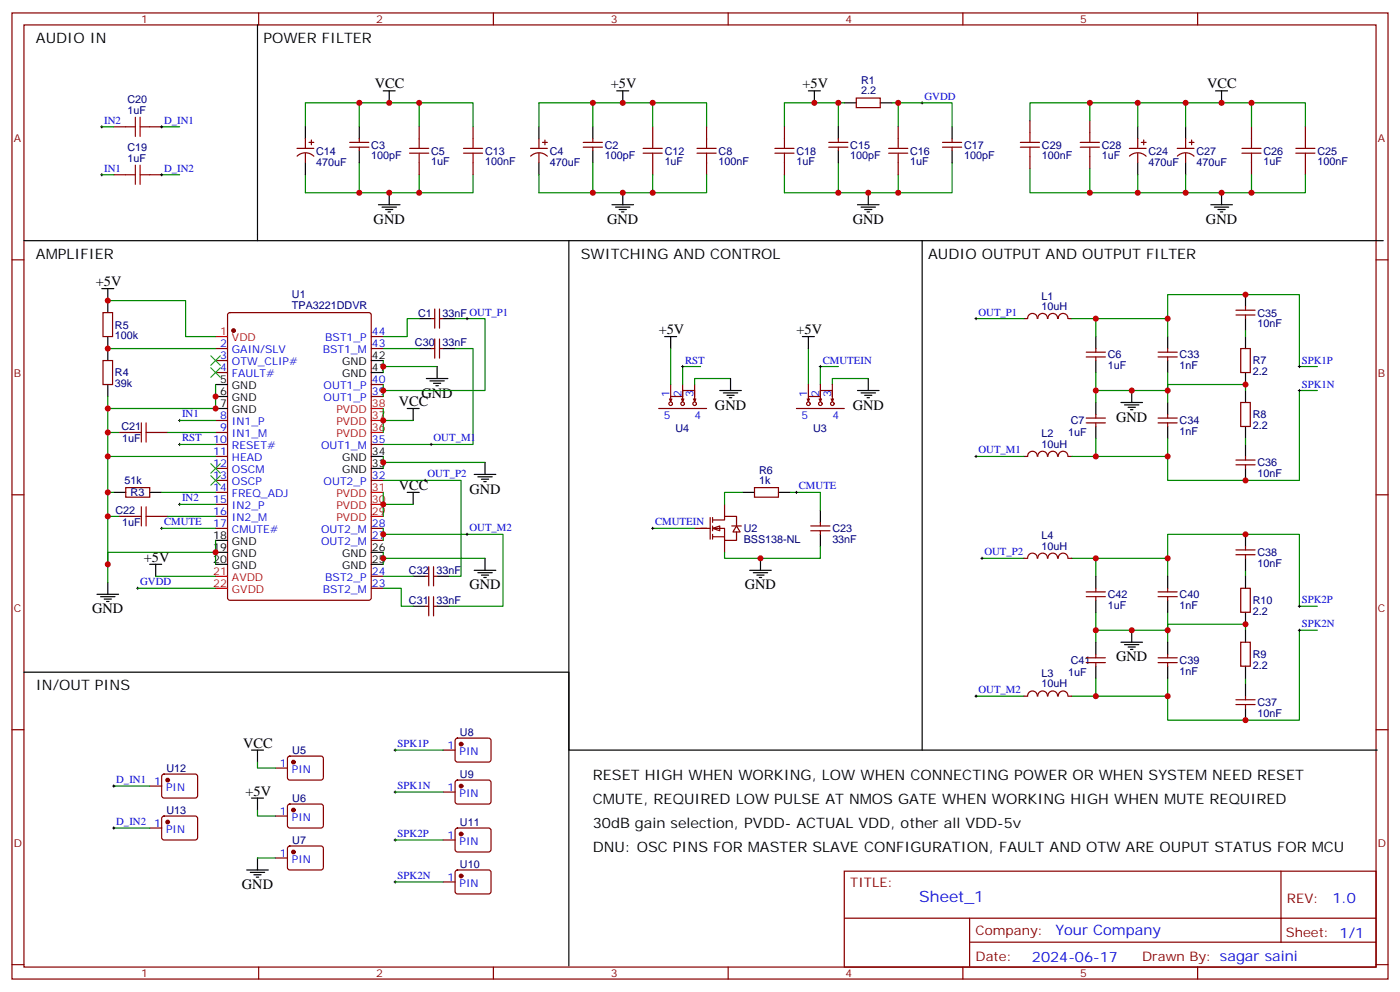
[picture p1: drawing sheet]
<svg xmlns="http://www.w3.org/2000/svg" width="412mm" height="292mm" viewBox="0 0 412 292" stroke-linecap="round" stroke-linejoin="round" font-family="sans-serif">
<g fill="none" stroke="#870000" stroke-width=".35">
<path d="M3.5 3.8h405.4v284.3h-405.4zM7.1 7.3h398.2v277.3h-398.2zM76.2 3.8v3.5M145.3 3.8v3.5M214.5 3.8v3.5M283.6 3.8v3.5M352.8 3.8v3.5M33.5 37.3h3.5M44.1 37.3h3.5M123.5 37.3v3.6M139.3 37.3v3.6M192.3 37.3v3.6"/>
<path d="M208.1 37.3v3.6M231.1 37.3v3.6M252.2 28.9h7.1v2.8h-7.1zM264.6 37.3v3.6M33.5 51.4h3.5M44.1 51.4h3.5M87.5 43.7h4.9M87.5 45.9a3.5 3.5 0 0 1 4.9 .1M90 40.9v2.8M90 45.1v2.8M91 41.9h1.4M91.7 41.2v1.4"/>
<path d="M103 41.9h5.7M103 43.3h5.7M105.8 40.9v1M105.8 43.3v1.1M123.5 47.9v3.5M139.3 47.9v3.5M156.3 43.7h4.9M156.3 45.9a3.5 3.5 0 0 1 4.9 .1M158.7 40.9v2.8M158.7 45.1v2.8M159.8 41.9h1.4M160.5 41.2v1.4"/>
<path d="M171.8 41.9h5.6M171.8 43.3h5.6M174.6 40.9v1M174.6 43.3v1.1M192.3 47.9v3.5M208.1 47.9v3.5M231.1 47.9v3.5M244.1 41.9h5.7M244.1 43.3h5.7M246.9 40.9v1M246.9 43.3v1.1M264.6 47.9v3.5"/>
<path d="M277.6 41.9h5.7M277.6 43.3h5.7M280.5 40.9v1M280.5 43.3v1.1M3.5 76.5h3.6M405.3 76.5h3.6M30.3 92h2.9v7.1h-2.9zM67.3 92.2l.4-.2h41l.6 .4 .1 83.6-.5 .6-41.2 .1-.6-.5-.1-83.5zM109.4 99.1h3.5M127 93.8h1.1M128.1 90.9v5.7M129.5 93.8h1"/>
<path d="M129.5 90.9v5.7M301.6 93.8h1.1M302.7 93.7a1.41 1.41 0 0 1 1.4-1.5 1.41 1.41 0 0 1 1.4 1.5M305.7 93.7a1.41 1.41 0 0 1 1.4-1.5 1.41 1.41 0 0 1 1.4 1.5M308.7 93.7a1.41 1.41 0 0 1 1.4-1.5 1.41 1.41 0 0 1 1.4 1.5M311.7 93.7a1.41 1.41 0 0 1 1.5-1.5 1.41 1.41 0 0 1 1.4 1.5M314.7 93.8h1M30.3 106.1h2.9v7.1h-2.9zM63.5 102.6h3.5M63.5 106.1h3.5M63.5 109.6h3.5M109.4 102.6h3.5"/>
<path d="M109.4 116.7h3.5M109.4 113.2h3.5M197.2 117.4l.4 .7M197.6 113.2v3.5M197.9 117.4l-.3 .7M200.7 117.4l.4 .7M201.1 113.2v3.5v-1.8h3.5v3.2l.4-.7M201.4 117.4l-.3 .7v-1.4h-3.5v1.4M204.3 117.4l.3 .7M204.6 113.2v3.5M35.3 127.3h3.5M45.9 127.3h3.5"/>
<path d="M63.5 123.8h3.5M63.5 127.3h3.5M63.5 130.8h3.5M63.5 134.3h3.5M63.5 137.9h3.5M109.4 130.8h3.5M194 120.2h14.1M301.6 134.3h1.1M302.7 134.3a1.41 1.41 0 0 1 1.4-1.5 1.41 1.41 0 0 1 1.4 1.5M305.7 134.3a1.41 1.41 0 0 1 1.4-1.5 1.41 1.41 0 0 1 1.4 1.5M308.7 134.3a1.41 1.41 0 0 1 1.4-1.5 1.41 1.41 0 0 1 1.4 1.5M311.7 134.3a1.41 1.41 0 0 1 1.5-1.5 1.41 1.41 0 0 1 1.4 1.5"/>
<path d="M314.7 134.3h1M3.5 145.6h3.6M35.3 152h3.5M37 143.5h7.1v2.8h-7.1zM45.9 152h3.5M63.5 141.4h3.5M63.5 144.9h3.5M63.5 148.4h3.5M63.5 152h3.5M63.5 155.5h3.5M109.4 141.4h3.5M109.4 155.5h3.5"/>
<path d="M109.4 159h3.5M222.2 143.5h7.1v2.8h-7.1zM405.3 145.6h3.6M109.4 173.1h3.5M109.4 169.6h3.5M3.5 214.8h3.6M405.3 214.8h3.6M248.7 256.4h156.6v28.2h-156.6zM377.3 256.4v20.9M248.7 270.2h156.5M285.6 277.3h119.6M285.6 270.2v14.2"/>
<path d="M3.5 283.9h3.6M76.2 284.6v3.5M145.3 284.6v3.5M214.5 284.6v3.5M283.6 284.6v3.5M352.8 284.6v3.5M405.3 283.9h3.6"/>
<circle cx="197.6" cy="118.8" r=".53"/>
<circle cx="201.1" cy="118.8" r=".53"/>
<circle cx="204.6" cy="118.8" r=".53"/>
</g>
<circle cx="68.8" cy="97.3" r=".53" fill="#870000" stroke="#870000" stroke-width=".35"/>
<path d="M63.5 99.1h3.5M109.4 127.3h3.5M109.4 123.8h3.5M109.4 120.2h3.5M109.4 152h3.5M109.4 148.4h3.5M109.4 144.9h3.5M63.5 169.6h3.5M63.5 173.1h3.5" fill="none" stroke="#f00" stroke-width=".35"/>
<g fill="none" stroke="#000" stroke-width=".35">
<path d="M90 37.3v3.6M105.8 37.3v3.6M112.9 26.7h3.5M114.7 26.7v3.6M158.7 37.3v3.6M174.6 37.3v3.6M181.7 26.7h3.5M183.4 26.7v3.6M238.1 26.7h3.6M239.9 26.7v3.6M246.9 37.3v3.6M248.7 30.3h3.5"/>
<path d="M259.3 30.3h3.5M280.5 37.3v3.6M90 47.9v3.5M105.8 44.4v3.5M114.7 56.7v3.6M158.7 47.9v3.5M174.6 44.4v3.5M183.4 56.7v3.6M246.9 44.4v3.5M255.8 56.7v3.6M280.5 44.4v3.5M111.5 60.3h6.3"/>
<path d="M112.5 61h4.3M113.6 61.7h2.1M114.3 62.4h.7M180.3 60.3h6.3M181.3 61h4.3M182.4 61.7h2.1M183.1 62.4h.7M252.6 60.3h6.3M253.6 61h4.3M254.7 61.7h2.1M255.4 62.4h.7M30 84.9h3.5"/>
<path d="M31.7 84.9v7.1M31.7 99.1v7M123.5 93.8h3.5M130.5 93.8h3.6M195.8 99.1h3.5M197.6 99.1v3.5M31.7 113.2v3.5M63.5 113.2h3.5M63.5 116.7h3.5M109.4 109.6h3.5M109.4 106.1h3.5M212 114.9h6.4"/>
<path d="M213.1 115.6h4.2M214.1 116.3h2.2M214.8 117.1h.7M215.2 111.4v3.5M63.5 120.2h3.5M109.4 137.9h3.5M109.4 134.3h3.5M33.5 144.9h3.5M44.1 144.9h3.5M63.5 159h3.5M218.7 144.9h3.5M229.3 144.9h3.5"/>
<path d="M28.6 174.9h6.3M29.6 175.6h4.3M30.7 176.3h2.1M31.4 177h.7M31.7 171.4v3.5M44.1 166.1h3.5M45.9 166.1v3.5M63.5 162.6h3.5M63.5 166.1h3.5M109.4 162.6h3.5M109.4 166.1h3.5"/>
</g>
<g fill="none" stroke="#008700" stroke-width=".35">
<path d="M30 37.3h3.5M90 37.3v-7h49.3v7M105.8 30.3v7M123.5 30.3v7M158.7 37.3v-7h49.4v7M174.6 30.3v7M192.3 30.3v7M246.9 30.3v7M248.7 30.3h-17.6v7M262.8 30.3h17.7v7M264.6 30.3v7M30 51.4h3.5"/>
<path d="M90 51.4v5.3h49.3v-5.3M105.8 47.9v8.8M123.5 51.4v5.3M158.7 51.4v5.3h49.4v-5.3M174.6 47.9v8.8M192.3 51.4v5.3M246.9 47.9v8.8M264.6 51.4v5.3M280.5 47.9v8.8h-49.4v-5.3M31.7 88.5h23v10.6h8.8M31.7 102.6h31.8M31.7 116.7v3.5"/>
<path d="M63.5 113.2v7h-31.8M197.6 102.6v10.6M206.4 107.9h-5.3v5.3M215.2 111.4h-10.6v1.8M31.7 134.3h31.8M31.7 120.2v7.1h3.6M31.7 127.3v24.7h3.6M49.4 127.3h14.1M52.9 123.8h10.6M52.9 130.8h10.6M31.7 144.9h1.8M31.7 152v19.4"/>
<path d="M47.6 144.9h15.9M49.4 152h14.1M52.9 148.4h10.6M63.5 159v3.6h-31.8v3.5M40.6 173.1h22.9M45.9 169.6h17.6M63.5 162.6v3.5"/>
</g>
<g fill="none" stroke="#a10000" stroke-width=".35">
<path d="M37 37.3h2.9M39.9 34.5v5.6M41.3 34.5v5.6M41.3 37.3h2.8M37 51.4h2.9M39.9 48.6v5.7M41.3 51.4h2.8M41.3 48.6v5.7M120.6 45.1h5.7M120.6 43.7h5.7M123.5 40.9v2.8M123.5 45.1v2.8"/>
<path d="M136.5 45.1h5.7M136.5 43.7h5.7M139.3 40.9v2.8M139.3 45.1v2.8M189.4 45.1h5.7M189.4 43.7h5.7M192.3 40.9v2.8M192.3 45.1v2.8M205.3 45.1h5.7M205.3 43.7h5.7M208.1 40.9v2.8M208.1 45.1v2.8"/>
<path d="M228.2 45.1h5.7M228.2 43.7h5.7M231.1 40.9v2.8M231.1 45.1v2.8M261.8 45.1h5.6M261.8 43.7h5.6M264.6 40.9v2.8M264.6 45.1v2.8M38.8 127.3h2.8M41.6 124.5v5.6M43 127.3h2.9M43 124.5v5.6"/>
<path d="M38.8 152h2.8M41.6 149.2v5.6M43 149.2v5.6M43 152h2.9"/>
</g>
<g fill="none" stroke="#000" stroke-width=".29">
<path d="M29.6 37.3h.7M30 37v.7M271.3 30.3h.7M271.6 29.9v.7M29.6 51.4h.7M30 51.1v.7M200.7 107.9h.7M201.1 107.5v.7M52.6 123.8h.7M52.6 130.8h.7M52.9 123.4v.7M52.9 130.5v.7"/>
<path d="M52.6 148.4h.7M52.9 148.1v.7M40.2 173.1h.7M40.6 172.8v.7"/>
</g>
<path d="M62.1 108.2l2.8 2.9M62.1 104.7l2.8 2.8M64.9 108.2l-2.8 2.9M64.9 104.7l-2.8 2.8M62.1 140l2.8 2.8M62.1 136.5l2.8 2.8M64.9 140l-2.8 2.8M64.9 136.5l-2.8 2.8" fill="none" stroke="#3c3" stroke-width=".35"/>
<g fill="#fff" stroke="#870000" stroke-width=".35">
<path d="M209.9 155.5l2.1-.7v1.4z"/>
<path d="M217 154.8l1 1.8h-2.1z"/>
</g>
<g fill="none" stroke="#870000" stroke-width=".35">
<path d="M303.4 35.6v3.5M321 35.6v3.5M368.7 37.3v3.6M384.5 37.3v3.6M303.4 46.1v3.6M321 46.1v3.6M332.7 43.7h4.9M332.7 45.9a3.5 3.5 0 0 1 4.9 .1M335.1 40.9v2.8M335.1 45.1v2.8M336.2 41.9h1.4M336.9 41.2v1.4"/>
<path d="M346.8 43.7h4.9M346.8 45.9a3.5 3.5 0 0 1 4.9 .1M349.2 40.9v2.8M349.2 45.1v2.8M350.3 41.9h1.4M351 41.2v1.4M368.7 47.9v3.5M384.5 47.9v3.5M128.1 99.8v5.6M129.5 99.8v5.6M364.1 92.7h5.6M364.1 91.3h5.6"/>
<path d="M366.9 90.2v1.1M366.9 92.7v1.1M127 102.6h1.1M129.5 102.6h1M237.8 117.4l.3 .7M238.1 113.2v3.5M238.5 117.4l-.4 .7M241.3 117.4l.4 .7M241.7 113.2v3.5v-1.8h3.5v3.2l.3-.7M242 117.4l-.3 .7v-1.4h-3.6v1.4M244.8 117.4l.4 .7M245.2 113.2v3.5"/>
<path d="M320 105.1h5.6M320 103.6h5.6M322.8 102.6v1M322.8 105.1v1M341.1 105.1h5.7M341.1 103.6h5.7M344 102.6v1M344 105.1v1M365.5 102.6h2.8v7h-2.8zM365.5 118.5h2.8v7h-2.8zM234.6 120.2h14.1M320 124.5h5.6"/>
<path d="M320 123h5.6M322.8 122v1M322.8 124.5v1M341.1 124.5h5.7M341.1 123h5.7M344 122v1M344 124.5v1M364.1 136.8h5.6M364.1 135.4h5.6M366.9 134.3v1.1M366.9 136.8v1.1M204.6 155.5h4.6"/>
<path d="M209.2 152.3v6.4M209.9 153h3.5v-1h3.6v2.8M209.9 155.5h3.5v3.5h3.6v-2.4M209.9 158h3.5M209.9 152.3v1.4M209.9 154.8v1.4M209.9 157.3v1.4M213.4 148.4v3.6M213.4 159v3.6M215.5 154.8h2.9M238.8 156.2h5.7M238.8 154.8h5.7"/>
<path d="M241.7 153.7v1.1M241.7 156.2v1.1M125.2 178.4h1.1M125.2 169.6h1.1M126.3 166.8v5.6M126.3 175.6v5.7M127.7 166.8v5.6M127.7 175.6v5.7M127.7 178.4h1.1M127.7 169.6h1.1M301.6 164.3h1.1M302.7 164.3a1.41 1.41 0 0 1 1.4-1.5 1.41 1.41 0 0 1 1.4 1.5"/>
<path d="M305.7 164.3a1.41 1.41 0 0 1 1.4-1.5 1.41 1.41 0 0 1 1.4 1.5M308.7 164.3a1.41 1.41 0 0 1 1.4-1.5 1.41 1.41 0 0 1 1.4 1.5M311.7 164.3a1.41 1.41 0 0 1 1.5-1.5 1.41 1.41 0 0 1 1.4 1.5M314.7 164.3h1M320 175.6h5.6M320 174.2h5.6M322.8 173.1v1.1M322.8 175.6v1.1M341.1 175.6h5.7M341.1 174.2h5.7M344 173.1v1.1M344 175.6v1.1"/>
<path d="M364.1 163.3h5.6M364.1 161.9h5.6M365.5 173.1h2.8v7.1h-2.8zM366.9 160.8v1.1M366.9 163.3v1M320 195h5.6M320 193.6h5.6M322.8 192.5v1.1M322.8 195v1.1M341.1 195h5.7M341.1 193.6h5.7M344 192.5v1.1"/>
<path d="M344 195v1.1M365.5 189h2.8v7.1h-2.8zM134.3 217.4l.5-.2 9.4 .1 .4 .6v6l-.7 .4-9.4-.1-.4-.6v-5.7zM301.6 204.9h1.1M302.7 204.9a1.41 1.41 0 0 1 1.4-1.5 1.41 1.41 0 0 1 1.4 1.5M305.7 204.9a1.41 1.41 0 0 1 1.4-1.5 1.41 1.41 0 0 1 1.4 1.5M308.7 204.9a1.41 1.41 0 0 1 1.4-1.5 1.41 1.41 0 0 1 1.4 1.5M311.7 204.9a1.41 1.41 0 0 1 1.5-1.5 1.41 1.41 0 0 1 1.4 1.5M314.7 204.9h1M364.1 207.4h5.6M364.1 206h5.6M366.9 204.9v1.1"/>
<path d="M366.9 207.4v1M44.1 231.4h3.5M47.9 228l.4-.2 9.5 .1 .4 .6-.1 5.9-.6 .5-9.4-.1-.5-.6v-5.7zM81.1 226.1h3.6M84.9 222.7l.5-.2 9.4 .1 .4 .6v6l-.7 .4-9.4-.1-.4-.6v-5.7zM84.9 236.8l.5-.2 9.4 .1 .4 .6v6l-.7 .4-9.4-.1-.4-.6v-5.7zM130.5 220.8h3.6M130.5 233.1h3.6M134.3 229.8l.5-.2h9.4l.4 .7v5.9l-.7 .4h-9.4l-.4-.7v-5.6zM44.1 243.7h3.5M47.9 240.4l.4-.2h9.5l.4 .7-.1 5.9-.6 .4h-9.4l-.5-.7v-5.6zM81.1 240.2h3.6"/>
<path d="M81.1 252.5h3.6M84.9 249.2l.5-.2h9.4l.4 .7v5.9l-.7 .4h-9.4l-.4-.7v-5.6zM130.5 259.6h3.6M130.5 247.2h3.6M134.3 256.3l.5-.3 9.4 .1 .4 .7v5.9l-.7 .4-9.4-.1-.4-.6v-5.6zM134.3 243.9l.5-.2 9.4 .1 .4 .6v5.9l-.7 .5-9.4-.1-.4-.7v-5.6z"/>
<circle cx="238.1" cy="118.8" r=".53"/>
<circle cx="241.7" cy="118.8" r=".53"/>
<circle cx="245.2" cy="118.8" r=".53"/>
</g>
<g fill="none" stroke="#008700" stroke-width=".35">
<path d="M47.6 37.3h5.3M303.4 35.6v-5.3h81.1v7M321 30.3v5.3M335.1 30.3v7M349.2 30.3v7M368.7 30.3v7M47.6 51.4h5.3M303.4 49.7v7h81.1v-5.3M321 49.7v7M335.1 51.4v5.3M349.2 51.4v5.3M368.7 51.4v5.3"/>
<path d="M123.5 93.8h-3.6v5.3h-7M134.1 93.8h8.8v21.1h-30M287.5 93.8h14.1M315.7 93.8h7.1v5.3M322.8 93.8h21.2v5.3M344 93.8v-7.1h38.8v21.2h5.3M366.9 97.3v1.8M112.9 106.1v3.5M112.9 113.2v3.5M112.9 107.9h15.9M112.9 102.6h10.6M134.1 102.6h5.2v28.2h-26.4"/>
<path d="M238.1 102.6v10.6M246.9 107.9h-5.2v5.3M255.8 111.4h-10.6v1.8M322.8 114.9h21.2v-1.7h22.9v1.7M322.8 109.6v8.9M344 109.6v8.9M388.1 114.9h-5.3v26.5h-38.8v-7.1M112.9 120.2v7.1M112.9 134.3v3.6M112.9 136.1h30M112.9 123.8h8.8M287.5 134.3h14.1"/>
<path d="M322.8 129v5.3h-7.1M344 129v5.3h-21.2M366.9 129v1.8M47.6 155.5h15.9M112.9 157.3h35.3v21.1h-15.9M112.9 141.4h22.9v28.2h-3.5M112.9 144.9v7.1M112.9 155.5v3.5M112.9 148.4h8.8M192.3 155.5h12.3M218.7 144.9h-5.3v3.5M232.8 144.9h8.9v5.3"/>
<path d="M112.9 173.1h5.3v5.3h3.5M112.9 162.6v3.5M112.9 164.3h30M112.9 169.6h8.8M241.7 160.8v3.5h-28.3v-1.7M289.3 164.3h12.3M315.7 164.3h7.1v5.3M322.8 164.3h21.2v5.3M344 164.3v-7h38.8v21.1h5.3M366.9 167.9v1.7M322.8 185.5h21.2v-1.8h22.9v1.8M322.8 199.6v5.3h-7.1"/>
<path d="M322.8 180.2v8.8M344 199.6v5.3h-21.2M344 180.2v8.8M366.9 199.6v1.8M388.1 185.5h-5.3v26.4h-38.8v-7M287.5 204.9h14.1M33.5 231.4h10.6M75.8 238.4v1.8h5.3M75.8 224.3v1.8h5.3M116.4 233.1h14.1M116.4 220.8h14.1M33.5 243.7h10.6"/>
<path d="M75.8 252.5h5.3M116.4 259.6h14.1M116.4 247.2h14.1"/>
</g>
<g fill="none" stroke="#000" stroke-width=".35">
<path d="M75.8 7.3v63.5M335.1 37.3v3.6M349.2 37.3v3.6M358.1 26.7h3.5M359.8 26.7v3.6M335.1 47.9v3.5M349.2 47.9v3.5M359.8 56.7v3.6M7.1 70.8h400.4M167.6 70.8v150h238.1M271.6 70.8v150M356.7 60.3h6.3"/>
<path d="M357.7 61h4.2M358.8 61.7h2.1M359.5 62.4h.7M236.4 99.1h3.5M238.1 99.1v3.5M322.8 99.1v3.5M344 99.1v3.5M366.9 86.7v3.5M366.9 93.8v3.5M366.9 99.1v3.5M123.5 102.6h3.5M125.6 111.4h6.3"/>
<path d="M126.6 112.1h4.3M127.7 112.8h2.1M128.4 113.5h.7M128.8 107.9v3.5M130.5 102.6h3.6M252.6 114.9h6.3M253.6 115.6h4.3M254.7 116.3h2.1M255.4 117.1h.7M255.8 111.4v3.5M322.8 106.1v3.5M322.8 118.5v3.5"/>
<path d="M330.2 118.5h6.3M331.3 119.2h4.2M332.3 119.9h2.1M333.4 114.9v3.6M344 106.1v3.5M344 118.5v3.5M366.9 109.6v3.6M366.9 114.9v3.6M119.9 120.2h3.6M121.7 120.2v3.6M139.7 139.6h6.3M142.9 136.1v3.5"/>
<path d="M322.8 125.5v3.5M333 120.6h.7M344 125.5v3.5M366.9 125.5v3.5M366.9 130.8v3.5M366.9 137.9v3.5M119.9 144.9h3.6M121.7 144.9v3.5M140.8 140.3h4.2M141.8 141h2.1M142.5 141.7h.7M241.7 150.2v3.5"/>
<path d="M241.7 157.3v3.5M366.9 157.3v3.5M121.7 178.4h3.5M121.7 169.6h3.5M128.8 178.4h3.5M128.8 169.6h3.5M139.7 167.9h6.3M140.8 168.6h4.2M141.8 169.3h2.1M142.5 170h.7M142.9 164.3v3.6M220.8 167.9h6.4"/>
<path d="M221.9 168.6h4.2M223 169.3h2.1M223.7 170h.7M224 164.3v3.6M322.8 169.6v3.5M322.8 176.7v3.5M344 169.6v3.5M344 176.7v3.5M366.9 164.3v3.6M366.9 169.6v3.5M7.1 197.8h160.5v86.5M322.8 189v3.5"/>
<path d="M322.8 196.1v3.5M330.2 189h6.3M331.3 189.7h4.2M332.3 190.4h2.1M333 191.1h.7M333.4 185.5v3.5M344 189v3.5M344 196.1v3.5M366.9 180.2v3.5M366.9 185.5v3.5M366.9 196.1v3.5M366.9 201.4v3.5"/>
<path d="M366.9 208.4v3.5M74.1 220.8h3.5M74.1 234.9h3.5M75.8 220.8v3.5M75.8 234.9v3.5M72.7 256h6.3M73.7 256.8h4.3M74.8 257.5h2.1M75.5 258.2h.7M75.8 252.5v3.5"/>
</g>
<g fill="none" stroke="#000" stroke-width=".29">
<path d="M47.3 37.3h.7M47.6 37v.7M47.3 51.4h.7M47.6 51.1v.7M137.2 93.8h.7M137.6 93.4v.7M287.2 93.8h.7M287.5 93.4v.7M241.3 107.9h.7M241.7 107.5v.7M382.4 107.9h.7M382.4 114.9h.7"/>
<path d="M382.8 107.5v.7M382.8 114.6v.7M126.6 130.8h.8M127 130.5v.7M287.2 134.3h.7M287.5 134v.7M47.3 155.5h.7M47.6 155.2v.7M124.9 141.4h.7M125.2 141v.7M137.2 157.3h.7M137.6 156.9v.7"/>
<path d="M191.9 155.5h.7M192.3 155.2v.7M234.2 144.9h.7M234.6 144.6v.7M288.9 164.3h.7M289.3 164v.7M382.4 178.4h.7M382.8 178.1v.7M382.4 185.5h.7M382.8 185.1v.7M287.2 204.9h.7M287.5 204.5v.7"/>
<path d="M33.2 231.4h.7M33.5 231v.7M116.1 220.8h.7M116.1 233.1h.7M116.4 220.4v.7M116.4 232.8v.7M33.2 243.7h.7M33.5 243.3v.8M116.1 247.2h.7M116.1 259.6h.7M116.4 246.9v.7M116.4 259.2v.7"/>
</g>
<g fill="none" stroke="#a10000" stroke-width=".35">
<path d="M303.4 39.1v2.8M321 39.1v2.8M300.6 41.9h5.6M300.6 43.3h5.6M303.4 43.3v2.8M318.2 41.9h5.6M318.2 43.3h5.6M321 43.3v2.8M365.8 45.1h5.7M365.8 43.7h5.7M368.7 40.9v2.8M368.7 45.1v2.8"/>
<path d="M381.7 45.1h5.6M381.7 43.7h5.6M384.5 40.9v2.8M384.5 45.1v2.8"/>
</g>
<g fill="#870000" stroke="#870000" stroke-width=".35">
<circle cx="86.4" cy="224.3" r=".53"/>
<circle cx="86.4" cy="238.4" r=".53"/>
<circle cx="86.4" cy="250.8" r=".53"/>
<circle cx="135.8" cy="219" r=".53"/>
<circle cx="135.8" cy="231.4" r=".53"/>
<circle cx="135.8" cy="257.8" r=".53"/>
<circle cx="135.8" cy="245.5" r=".53"/>
<circle cx="49.4" cy="229.6" r=".53"/>
<circle cx="49.4" cy="241.9" r=".53"/>
</g>
<g fill="#c00">
<circle cx="192.3" cy="30.3" r=".88"/>
<circle cx="174.6" cy="30.3" r=".88"/>
<circle cx="174.6" cy="56.7" r=".88"/>
<circle cx="192.3" cy="56.7" r=".88"/>
<circle cx="183.4" cy="30.3" r=".88"/>
<circle cx="183.4" cy="56.7" r=".88"/>
<circle cx="114.7" cy="56.7" r=".88"/>
<circle cx="123.5" cy="56.7" r=".88"/>
<circle cx="105.8" cy="56.7" r=".88"/>
<circle cx="105.8" cy="30.3" r=".88"/>
<circle cx="123.5" cy="30.3" r=".88"/>
<circle cx="114.7" cy="30.3" r=".88"/>
<circle cx="255.8" cy="56.7" r=".88"/>
<circle cx="264.6" cy="56.7" r=".88"/>
<circle cx="246.9" cy="56.7" r=".88"/>
<circle cx="246.9" cy="30.3" r=".88"/>
<circle cx="239.9" cy="30.3" r=".88"/>
<circle cx="264.6" cy="30.3" r=".88"/>
<circle cx="31.8" cy="127.3" r=".88"/>
<circle cx="63.5" cy="116.7" r=".88"/>
<circle cx="63.5" cy="120.2" r=".88"/>
<circle cx="63.5" cy="162.6" r=".88"/>
<circle cx="31.8" cy="134.3" r=".88"/>
<circle cx="31.8" cy="144.9" r=".88"/>
<circle cx="31.8" cy="102.6" r=".88"/>
<circle cx="31.8" cy="88.5" r=".88"/>
<circle cx="31.8" cy="120.2" r=".88"/>
<circle cx="31.8" cy="152" r=".88"/>
<circle cx="31.8" cy="166.1" r=".88"/>
<circle cx="359.8" cy="30.3" r=".88"/>
<circle cx="368.7" cy="30.3" r=".88"/>
<circle cx="368.7" cy="56.7" r=".88"/>
<circle cx="359.8" cy="56.7" r=".88"/>
<circle cx="349.3" cy="30.3" r=".88"/>
<circle cx="349.3" cy="56.7" r=".88"/>
<circle cx="335.1" cy="30.3" r=".88"/>
<circle cx="321" cy="30.3" r=".88"/>
<circle cx="335.1" cy="56.7" r=".88"/>
<circle cx="321" cy="56.7" r=".88"/>
<circle cx="112.9" cy="164.3" r=".88"/>
<circle cx="112.9" cy="136.1" r=".88"/>
<circle cx="112.9" cy="107.9" r=".88"/>
<circle cx="112.9" cy="123.8" r=".88"/>
<circle cx="112.9" cy="148.4" r=".88"/>
<circle cx="112.9" cy="114.9" r=".88"/>
<circle cx="112.9" cy="157.3" r=".88"/>
<circle cx="322.8" cy="93.8" r=".88"/>
<circle cx="322.8" cy="134.3" r=".88"/>
<circle cx="322.8" cy="114.9" r=".88"/>
<circle cx="344" cy="114.9" r=".88"/>
<circle cx="333.4" cy="114.9" r=".88"/>
<circle cx="366.9" cy="113.2" r=".88"/>
<circle cx="344" cy="93.8" r=".88"/>
<circle cx="344" cy="134.3" r=".88"/>
<circle cx="366.9" cy="86.7" r=".88"/>
<circle cx="366.9" cy="141.4" r=".88"/>
<circle cx="366.9" cy="211.9" r=".88"/>
<circle cx="366.9" cy="157.3" r=".88"/>
<circle cx="344" cy="204.9" r=".88"/>
<circle cx="344" cy="164.3" r=".88"/>
<circle cx="366.9" cy="183.7" r=".88"/>
<circle cx="333.4" cy="185.5" r=".88"/>
<circle cx="344" cy="185.5" r=".88"/>
<circle cx="322.8" cy="185.5" r=".88"/>
<circle cx="322.8" cy="204.9" r=".88"/>
<circle cx="322.8" cy="164.3" r=".88"/>
<circle cx="224" cy="164.3" r=".88"/>
</g>
<text font-size="4.6" fill="#00f" x="270.8" y="265.4">Sheet_1</text>
<g font-size="4.2">
<text x="10.6" y="12.6">AUDIO IN</text>
<text x="77.6" y="12.6">POWER FILTER</text>
<text x="110.4" y="26">VCC</text>
<text x="179.9" y="26">+5V</text>
<text x="236.4" y="26">+5V</text>
<text x="355.6" y="26">VCC</text>
<text x="110.1" y="65.9">GND</text>
<text x="178.9" y="65.9">GND</text>
<text x="251.2" y="65.9">GND</text>
<text x="355.2" y="65.9">GND</text>
<text x="10.6" y="76.1">AMPLIFIER</text>
<text x="171.1" y="76.1">SWITCHING AND CONTROL</text>
<text x="273.4" y="76.1">AUDIO OUTPUT AND OUTPUT FILTER</text>
<text x="28.2" y="84.2">+5V</text>
<text x="194" y="98.4">+5V</text>
<text x="234.6" y="98.4">+5V</text>
<text x="117.5" y="119.5">VCC</text>
<text x="124.2" y="117.1">GND</text>
<text x="210.6" y="120.6">GND</text>
<text x="251.2" y="120.6">GND</text>
<text x="328.8" y="124.1">GND</text>
<text x="117.5" y="144.2">VCC</text>
<text x="138.3" y="145.3">GND</text>
<text x="42.3" y="165.4">+5V</text>
<text x="138.3" y="173.5">GND</text>
<text x="219.4" y="173.5">GND</text>
<text x="27.2" y="180.6">GND</text>
<text x="328.8" y="194.7">GND</text>
<text x="10.6" y="203.1">IN/OUT PINS</text>
<text x="71.6" y="220.1">VCC</text>
<text x="174.6" y="229.6">RESET HIGH WHEN WORKING, LOW WHEN CONNECTING POWER OR WHEN SYSTEM NEED RESET</text>
<text x="72.3" y="234.2">+5V</text>
<text x="174.6" y="236.6">CMUTE, REQUIRED LOW PULSE AT NMOS GATE WHEN WORKING HIGH WHEN MUTE REQUIRED</text>
<text x="174.6" y="243.7">30dB gain selection, PVDD- ACTUAL VDD, other all VDD-5v</text>
<text x="174.6" y="250.8">DNU: OSC PINS FOR MASTER SLAVE CONFIGURATION, FAULT AND OTW ARE OUPUT STATUS FOR MCU</text>
<text x="71.3" y="261.7">GND</text>
</g>
<g font-size="4.2" fill="#00f">
<text x="392.5" y="265.7">1.0</text>
<text x="310.9" y="275.2">Your Company</text>
<text x="304" y="283">2024-06-17</text>
</g>
<g font-size="3.9" fill="#800">
<text x="250.5" y="261">TITLE:</text>
<text x="379.1" y="265.7">REV:</text>
<text x="287.4" y="275.2">Company:</text>
<text x="378.7" y="275.8">Sheet: 1/1</text>
<text x="287.4" y="282.9">Date:</text>
<text x="336.4" y="282.9">Drawn By: sagar saini</text>
</g>
<g font-size="3.2" fill="#800">
<text x="41.6" y="6.8">1</text>
<text x="110.8" y="6.8">2</text>
<text x="179.9" y="6.8">3</text>
<text x="249.1" y="6.8">4</text>
<text x="318.2" y="6.8">5</text>
<text x="4.1" y="41.9">A</text>
<text x="405.9" y="41.9">A</text>
<text x="4.1" y="111.1">B</text>
<text x="405.9" y="111.1">B</text>
<text x="4.1" y="180.2">C</text>
<text x="405.9" y="180.2">C</text>
<text x="4.1" y="249.3">D</text>
<text x="405.9" y="249.3">D</text>
<text x="41.6" y="287.6">1</text>
<text x="110.8" y="287.6">2</text>
<text x="179.9" y="287.6">3</text>
<text x="249.1" y="287.6">4</text>
<text x="318.2" y="287.6">5</text>
</g>
<g font-size="3.2" fill="#000080">
<text x="253.7" y="27.8">2.2</text>
<text x="253.7" y="24.6">R1</text>
<text x="37.5" y="33.4">1uF</text>
<text x="37.5" y="30.2">C20</text>
<text x="37.5" y="47.6">1uF</text>
<text x="37.5" y="44.3">C19</text>
<text x="93.1" y="45.5">C14</text>
<text x="109.4" y="46.9">100pF</text>
<text x="109.4" y="43.8">C3</text>
<text x="127" y="45.6">C5</text>
<text x="142.9" y="45.6">C13</text>
<text x="161.9" y="45.5">C4</text>
<text x="178.2" y="46.9">100pF</text>
<text x="178.2" y="43.8">C2</text>
<text x="195.8" y="45.6">C12</text>
<text x="211.7" y="45.6">C8</text>
<text x="234.6" y="45.6">C18</text>
<text x="250.5" y="46.9">100pF</text>
<text x="250.5" y="43.8">C15</text>
<text x="268.1" y="45.6">C16</text>
<text x="284" y="46.9">100pF</text>
<text x="284" y="43.8">C17</text>
<text x="306.9" y="46.9">100nF</text>
<text x="306.9" y="43.8">C29</text>
<text x="324.6" y="46.9">1uF</text>
<text x="324.6" y="43.8">C28</text>
<text x="338.3" y="45.5">C24</text>
<text x="352.4" y="45.5">C27</text>
<text x="372.2" y="45.6">C26</text>
<text x="388.1" y="45.6">C25</text>
<text x="93.1" y="48.7">470uF</text>
<text x="127" y="48.7">1uF</text>
<text x="142.9" y="48.7">100nF</text>
<text x="161.9" y="48.7">470uF</text>
<text x="195.8" y="48.7">1uF</text>
<text x="211.7" y="48.7">100nF</text>
<text x="234.6" y="48.7">1uF</text>
<text x="268.1" y="48.7">1uF</text>
<text x="338.3" y="48.7">470uF</text>
<text x="352.4" y="48.7">470uF</text>
<text x="372.2" y="48.7">1uF</text>
<text x="388.1" y="48.7">100nF</text>
<text x="86" y="87.7">U1</text>
<text x="306.8" y="88.1">L1</text>
<text x="86" y="90.9">TPA3221DDVR</text>
<text x="123.1" y="93.2">C1</text>
<text x="130.3" y="93.2">33nF OUT_P1</text>
<text x="306.8" y="91.2">10uH</text>
<text x="370.4" y="93.2">C35</text>
<text x="33.9" y="99.8">100k</text>
<text x="33.9" y="96.7">R5</text>
<text x="122.2" y="102">C30</text>
<text x="130.3" y="102">33nF</text>
<text x="370.4" y="96.4">10nF</text>
<text x="326.3" y="105.5">C6</text>
<text x="347.5" y="105.5">C33</text>
<text x="369" y="107.3">R7</text>
<text x="33.9" y="114">39k</text>
<text x="33.9" y="110.8">R4</text>
<text x="326.3" y="108.7">1uF</text>
<text x="347.5" y="108.7">1nF</text>
<text x="369" y="110.5">2.2</text>
<text x="315.4" y="124.9">C7</text>
<text x="347.5" y="124.9">C34</text>
<text x="369" y="123.1">R8</text>
<text x="35.8" y="126.7">C21</text>
<text x="36" y="130.2">1uF</text>
<text x="199" y="127.1">U4</text>
<text x="239.5" y="127.1">U3</text>
<text x="306.8" y="131.8">10uH</text>
<text x="306.8" y="128.7">L2</text>
<text x="314.7" y="128.4">1uF</text>
<text x="347.5" y="128.1">1nF</text>
<text x="369" y="126.3">2.2</text>
<text x="370.4" y="137.3">C36</text>
<text x="36.7" y="142.5">51k</text>
<text x="223.6" y="142.5">1k</text>
<text x="223.6" y="139.4">R6</text>
<text x="370.4" y="140.5">10nF</text>
<text x="38.5" y="146.1">R3</text>
<text x="34" y="151.4">C22</text>
<text x="36" y="154.9">1uF</text>
<text x="219.1" y="159.9">BSS138-NL</text>
<text x="219.1" y="156.7">U2</text>
<text x="245.2" y="159.8">33nF</text>
<text x="245.2" y="156.6">C23</text>
<text x="306.8" y="161.7">10uH</text>
<text x="306.8" y="158.7">L4</text>
<text x="370.4" y="166.9">10nF</text>
<text x="370.4" y="163.7">C38</text>
<text x="120.5" y="169">C32</text>
<text x="128.5" y="169">33nF</text>
<text x="120.5" y="177.8">C31</text>
<text x="128.5" y="177.8">33nF</text>
<text x="326.3" y="179.2">1uF</text>
<text x="326.3" y="176">C42</text>
<text x="347.5" y="179.2">1nF</text>
<text x="347.5" y="176">C40</text>
<text x="369" y="177.8">R10</text>
<text x="369" y="181">2.2</text>
<text x="315.4" y="195.5">C41</text>
<text x="347.5" y="195.4">C39</text>
<text x="369" y="196.9">2.2</text>
<text x="369" y="193.7">R9</text>
<text x="306.8" y="202.3">10uH</text>
<text x="306.8" y="199.3">L3</text>
<text x="314.7" y="199">1uF</text>
<text x="347.5" y="198.6">1nF</text>
<text x="370.4" y="207.8">C37</text>
<text x="370.4" y="211">10nF</text>
<text x="86.1" y="221.9">U5</text>
<text x="135.5" y="216.6">U8</text>
<text x="49" y="227.2">U12</text>
<text x="135.5" y="229">U9</text>
<text x="49" y="239.6">U13</text>
<text x="86.1" y="236">U6</text>
<text x="135.5" y="243.1">U11</text>
<text x="86.1" y="248.4">U7</text>
<text x="135.5" y="255.4">U10</text>
</g>
<g font-size="3.2" fill="#00f">
<text x="272.3" y="29.4">GVDD</text>
<text x="30.7" y="36.4">IN2</text>
<text x="48.3" y="36.4">D_IN1</text>
<text x="30.7" y="50.6">IN1</text>
<text x="48.3" y="50.6">D_IN2</text>
<text x="288.2" y="92.9">OUT_P1</text>
<text x="95.8" y="100.5">BST1_P</text>
<text x="109.5" y="98.7">44</text>
<text x="64.8" y="102.2">2</text>
<text x="64.8" y="105.8">3</text>
<text x="68.3" y="104">GAIN/SLV</text>
<text x="68.3" y="107.5">OTW_CLIP#</text>
<text x="95.1" y="104">BST1_M</text>
<text x="109.5" y="102.2">43</text>
<text x="201.8" y="107">RST</text>
<text x="242.4" y="107">CMUTEIN</text>
<text x="383.5" y="107">SPK1P</text>
<text x="64.8" y="109.3">4</text>
<text x="68.3" y="111.1">FAULT#</text>
<text x="109.5" y="112.8">40</text>
<text x="95.3" y="118.1">OUT1_P</text>
<text x="95.3" y="114.6">OUT1_P</text>
<text x="109.5" y="116.3">39</text>
<text x="197.2" y="116.7" transform="rotate(-90 197.2 116.7)">1</text>
<text x="200.7" y="116.7" transform="rotate(-90 200.7 116.7)">2</text>
<text x="204.3" y="116.7" transform="rotate(-90 204.3 116.7)">3</text>
<text x="237.8" y="116.7" transform="rotate(-90 237.8 116.7)">1</text>
<text x="241.3" y="116.7" transform="rotate(-90 241.3 116.7)">2</text>
<text x="244.8" y="116.7" transform="rotate(-90 244.8 116.7)">3</text>
<text x="383.5" y="114.1">SPK1N</text>
<text x="53.6" y="122.9">IN1</text>
<text x="64.8" y="123.4">8</text>
<text x="68.3" y="125.2">IN1_P</text>
<text x="195.5" y="123.4">5</text>
<text x="204.6" y="123.4">4</text>
<text x="236.1" y="123.4">5</text>
<text x="245.2" y="123.4">4</text>
<text x="53.6" y="129.9">RST</text>
<text x="62.8" y="130.5">10</text>
<text x="64.8" y="126.9">9</text>
<text x="68.3" y="128.7">IN1_M</text>
<text x="109.5" y="130.5">35</text>
<text x="127.7" y="129.9">OUT_M1</text>
<text x="62.8" y="134">11</text>
<text x="62.8" y="137.5">12</text>
<text x="68.3" y="132.2">RESET#</text>
<text x="68.3" y="135.7">HEAD</text>
<text x="94.6" y="132.2">OUT1_M</text>
<text x="288.2" y="133.5">OUT_M1</text>
<text x="62.8" y="141">13</text>
<text x="68.3" y="139.3">OSCM</text>
<text x="68.3" y="142.8">OSCP</text>
<text x="95.3" y="142.8">OUT2_P</text>
<text x="109.5" y="141">32</text>
<text x="125.9" y="140.5">OUT_P2</text>
<text x="53.6" y="147.6">IN2</text>
<text x="62.8" y="144.6">14</text>
<text x="62.8" y="148.1">15</text>
<text x="68.3" y="146.3">FREQ_ADJ</text>
<text x="68.3" y="149.9">IN2_P</text>
<text x="235.3" y="144">CMUTE</text>
<text x="48.3" y="154.6">CMUTE</text>
<text x="62.8" y="151.6">16</text>
<text x="62.8" y="155.2">17</text>
<text x="68.3" y="153.4">IN2_M</text>
<text x="109.5" y="155.2">28</text>
<text x="193" y="154.6">CMUTEIN</text>
<text x="68.3" y="156.9">CMUTE#</text>
<text x="94.6" y="160.4">OUT2_M</text>
<text x="94.6" y="156.9">OUT2_M</text>
<text x="109.5" y="158.7">27</text>
<text x="138.3" y="156.4">OUT_M2</text>
<text x="290" y="163.4">OUT_P2</text>
<text x="41.3" y="172.3">GVDD</text>
<text x="95.8" y="171">BST2_P</text>
<text x="109.5" y="172.8">23</text>
<text x="109.5" y="169.3">24</text>
<text x="95.1" y="174.6">BST2_M</text>
<text x="383.5" y="177.6">SPK2P</text>
<text x="383.5" y="184.6">SPK2N</text>
<text x="288.2" y="204">OUT_M2</text>
<text x="117.1" y="219.9">SPK1P</text>
<text x="131.9" y="220.4">1</text>
<text x="82.5" y="225.7">1</text>
<text x="86" y="227.5">PIN</text>
<text x="135.4" y="222.2">PIN</text>
<text x="34.2" y="230.5">D_IN1</text>
<text x="45.4" y="231">1</text>
<text x="48.9" y="232.8">PIN</text>
<text x="117.1" y="232.2">SPK1N</text>
<text x="131.9" y="232.8">1</text>
<text x="82.5" y="239.8">1</text>
<text x="135.4" y="234.5">PIN</text>
<text x="34.2" y="242.8">D_IN2</text>
<text x="45.4" y="243.3">1</text>
<text x="48.9" y="245.1">PIN</text>
<text x="86" y="241.6">PIN</text>
<text x="117.1" y="246.3">SPK2P</text>
<text x="131.9" y="246.9">1</text>
<text x="135.4" y="248.6">PIN</text>
<text x="82.5" y="252.2">1</text>
<text x="86" y="253.9">PIN</text>
<text x="117.1" y="258.7">SPK2N</text>
<text x="131.9" y="259.2">1</text>
<text x="135.4" y="261">PIN</text>
</g>
<g font-size="3.2" fill="#f00">
<text x="64.8" y="98.7">1</text>
<text x="68.3" y="100.5">VDD</text>
<text x="109.5" y="119.9">38</text>
<text x="99.1" y="125.2">PVDD</text>
<text x="99.1" y="121.6">PVDD</text>
<text x="109.5" y="123.4">37</text>
<text x="99.1" y="128.7">PVDD</text>
<text x="109.5" y="126.9">36</text>
<text x="99.1" y="149.9">PVDD</text>
<text x="99.1" y="146.3">PVDD</text>
<text x="109.5" y="148.1">30</text>
<text x="109.5" y="144.6">31</text>
<text x="99.1" y="153.4">PVDD</text>
<text x="109.5" y="151.6">29</text>
<text x="62.8" y="169.3">21</text>
<text x="62.8" y="172.8">22</text>
<text x="68.3" y="171">AVDD</text>
<text x="68.3" y="174.6">GVDD</text>
</g>
<g font-size="3.2">
<text x="100.8" y="107.5">GND</text>
<text x="109.5" y="105.8">42</text>
<text x="64.8" y="112.8">5</text>
<text x="100.8" y="111.1">GND</text>
<text x="109.5" y="109.3">41</text>
<text x="64.8" y="116.3">6</text>
<text x="64.8" y="119.9">7</text>
<text x="68.3" y="114.6">GND</text>
<text x="68.3" y="118.1">GND</text>
<text x="68.3" y="121.6">GND</text>
<text x="100.8" y="135.7">GND</text>
<text x="109.5" y="137.5">33</text>
<text x="109.5" y="134">34</text>
<text x="100.8" y="139.3">GND</text>
<text x="62.8" y="158.7">18</text>
<text x="68.3" y="160.4">GND</text>
<text x="62.8" y="162.2">19</text>
<text x="62.8" y="165.7">20</text>
<text x="68.3" y="164">GND</text>
<text x="68.3" y="167.5">GND</text>
<text x="100.8" y="167.5">GND</text>
<text x="100.8" y="164">GND</text>
<text x="109.5" y="165.7">25</text>
<text x="109.5" y="162.2">26</text>
</g>
</svg>
